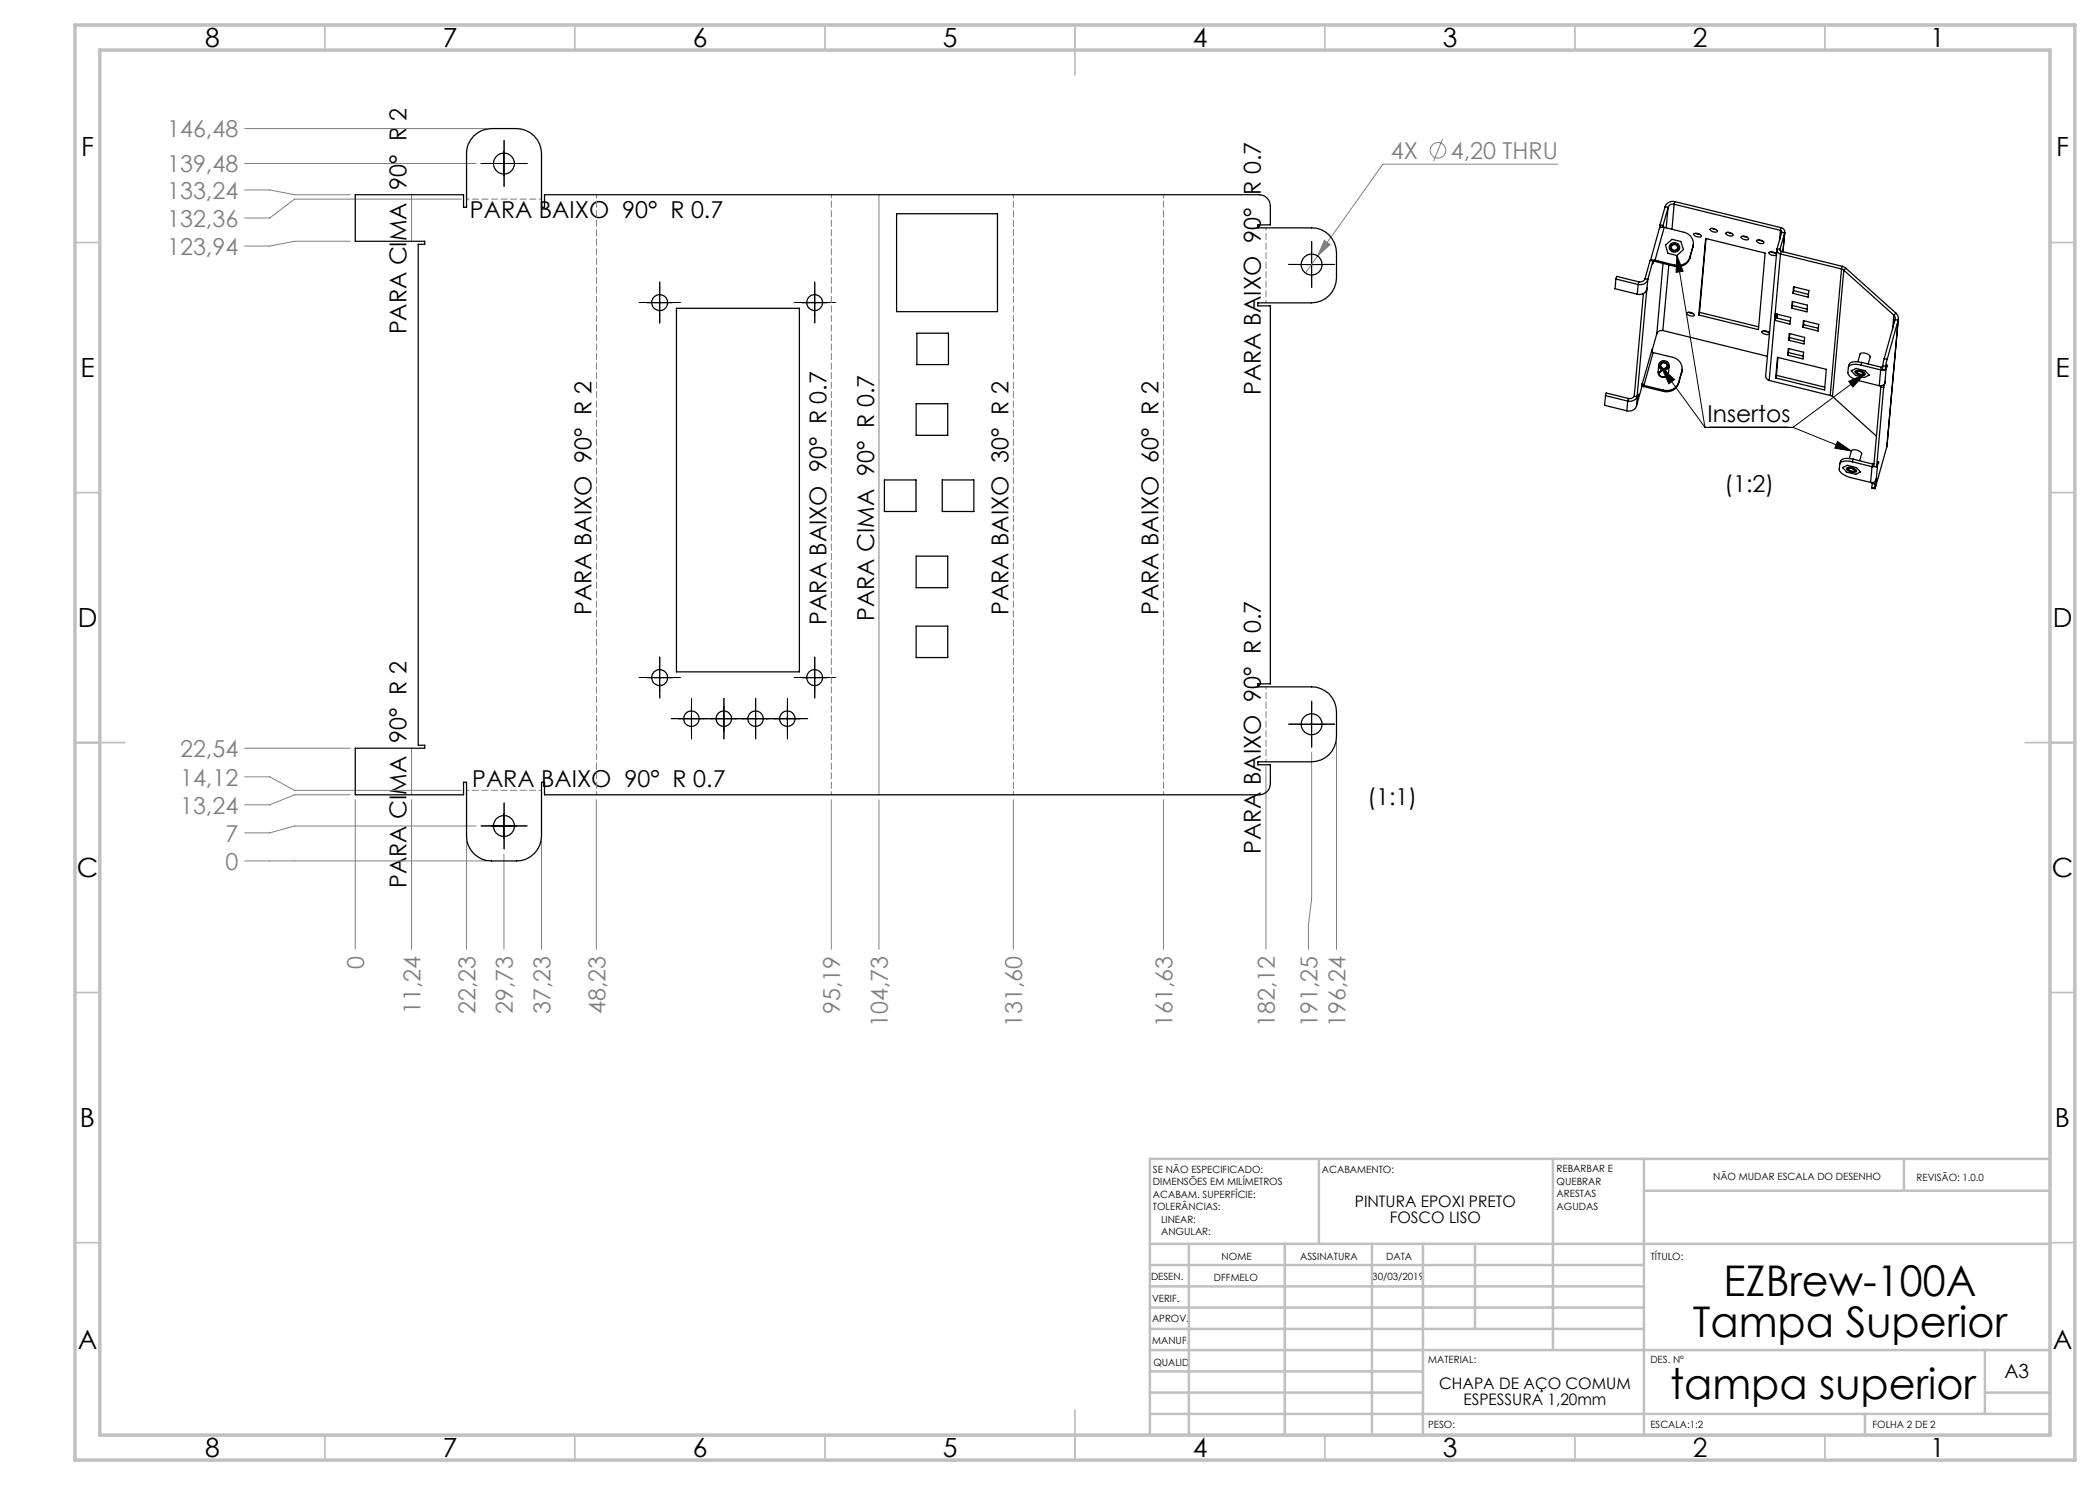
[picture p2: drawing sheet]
<svg xmlns="http://www.w3.org/2000/svg" width="420mm" height="297mm" viewBox="0 0 420 297" stroke-linecap="round" stroke-linejoin="round" font-family="sans-serif">
<g fill="none" stroke="#808080" stroke-width=".2">
<path d="M48.9 38h5l5 .9h11.2M48.9 32.7h46.3M48.9 25.7h48.4M82.3 38.9v9.4M92.3 39.8h-33.4l-5 3.8h-5M175.8 38.9v120.1M288.5 27.8l-1.8 4.5M311.6 32.8h-35l-15.5 21.8M70.1 48.3h-11.2l-5 .9h-5M264.9 48.1l1.1 .8-2.5 2.3zM48.9 155.4h5l5 2.7h33.4M48.9 149.6h21.2"/>
<path d="M70.1 159h-11.2l-5 2h-5M71 159.9v30M82.3 159.9v30M82.3 149.6v9.4M119.3 159.9v30M166.3 159.9v30M175.8 159.9v30M202.7 159.9v30M232.7 159.9v30M253.2 153.3v36.6M262.3 150.5v29.3l-.6 5.1v5M267.3 148.4v41.5"/>
<path d="M48.9 172.2h48.4M93.3 168.2v21.7M95.2 165.2h-36.3l-5 1.4h-5M100.8 170.8v19.1M108.3 168.2v21.7"/>
<circle cx="287.6" cy="30.1" r="1.56"/>
</g>
<g fill="none" stroke="#000" stroke-width=".2">
<path d="M98.3 32.7h5M100.8 30.2v5M131.9 58v5M162.9 58v5M259.8 52.9h5M262.3 50.4v5M335.4 51.1l5.6 34.4M335.4 51.1l1.2 3.2-1.4 .2zM129.4 60.5h5M160.4 60.5h5M332.4 73.7l8.6 11.8M332.4 73.7l2.5 2.2-1.1 .9z"/>
<path d="M369.7 76.3l3.1-1.4-2.2 2.5zM371.4 74.3a1.03 1.03 0 0 1 1.3 .5 1.05 1.05 0 0 1-1.4-.4zM372.8 74.9l-14.2 10.6M341 85.5h17.6M358.6 85.5l11.7 4.7M367.5 88.3l2.8 1.9-3.3-.6zM369.6 93.7a1.03 1.03 0 0 1 1.4 .5 1.05 1.05 0 0 1-1.4-.5zM129.4 135.5h5M131.9 133v5M160.4 135.5h5M162.9 133v5M135.8 143.8h5"/>
<path d="M138.3 141.2v5.1M142.3 143.8h4.9M144.8 141.2v5.1M148.6 143.8h5M151.1 141.2v5.1M155 143.8h5M157.5 141.2v5.1M259.8 144.8h5M262.3 142.3v5.1M98.3 165.2h5M100.8 162.7v5"/>
<circle cx="334.8" cy="49.5" r=".72"/>
<circle cx="334.9" cy="49.5" r=".73"/>
<circle cx="332.6" cy="74.7" r=".73"/>
<circle cx="332.7" cy="74.8" r=".73"/>
</g>
<g fill="none" stroke="#000" stroke-width=".2" stroke-dasharray="15.2 1.3 1.3 1.3">
<path d="M98.3 32.7h-2.1M100.8 30.2v-2.1M100.8 35.2v2.1M103.3 32.7h2.1M132 58v-1.6M163 58v-1.6M259.8 52.9h-2.1M262.3 50.4v-2.1M262.3 55.4v2.1M264.8 52.9h2.1M129.5 60.5h-1.6M132 63v1.6"/>
<path d="M134.5 60.5h1.6M160.5 60.5h-1.6M163 63v1.6M165.5 60.5h1.6M129.5 135.5h-1.6M132 133v-1.6M132 138v1.6M134.5 135.5h1.6M160.5 135.5h-1.6M163 133v-1.6M163 138v1.6M165.5 135.5h1.6"/>
<path d="M135.8 143.7h-1.5M138.3 141.2v-1.5M138.3 146.2v1.6M140.8 143.7h1.6M142.3 143.7h-1.6M144.8 141.2v-1.5M144.8 146.2v1.6M147.3 143.7h1.5M148.6 143.7h-1.5M151.1 141.2v-1.5M151.1 146.2v1.6M153.6 143.7h1.6"/>
<path d="M155 143.7h-1.6M157.5 141.2v-1.5M157.5 146.2v1.6M160 143.7h1.5M259.8 144.8h-2.1M262.3 142.3v-2.1M262.3 147.3v2.1M264.8 144.8h2.1M98.3 165.2h-2.1M100.8 162.7v-2.1M100.8 167.7v2.1M103.3 165.2h2.1"/>
</g>
<path d="M119.3 38.9v120M166.3 158.9v-120M202.7 158.9v-120M232.7 158.9v-120" fill="none" stroke="#808080" stroke-width=".2" stroke-dasharray="1.3 .6" stroke-dashoffset=".6"/>
<path d="M108.3 39.8h-15M253.2 60.5v-15M93.3 158.1h15M253.2 152.3v-15" fill="none" stroke="#808080" stroke-width=".2" stroke-dasharray="1.3 .6" stroke-dashoffset=".8"/>
<g fill="none" stroke="#c0c0c0" stroke-width=".35">
<path d="M65 5v5M115 5v5M165 5v5M215 5v10M265 5v5M315 5v5M365 5v5M15 48.5h5M410 48.5h5M15 98.5h5M410 98.5h5M15 148.5h10"/>
<path d="M405 148.5h10M15 198.5h5M410 198.5h5M15 248.5h5M410 248.5h5M65 287v5M115 287v5M165 287v5M215 282v10M265 287v5M315 287v5M365 287v5"/>
</g>
<g fill="none" stroke="#c0c0c0" stroke-width=".5">
<path d="M263.8 231.8v17M310.6 231.8v38.2M328.8 231.8v55.2M328.8 238.2h81.2M380.8 231.8v6.4M410 231.8h-180v55.2M230 248.8h180M230 257.3h98.8M230 253h98.8M237.8 248.8v38.2M257 248.8v38.2M274.4 248.8v38.2"/>
<path d="M284.6 248.8v38.2M295 248.8v17M230 265.8h98.8M230 261.5h98.8M230 278.5h54.6M230 274.3h54.6M230 270h180M397 278.5h13M397 270v12.8M230 282.8h180M373 282.8v4.2"/>
</g>
<path d="M15 5h400v287h-400zM20 10h390v277h-390z" fill="none" stroke="#c0c0c0" stroke-width=".7"/>
<path d="M264.9 48.1l1.1 .8-2.5 2.3z" fill="#808080"/>
<path d="M332.4 73.7l2.5 2.2-1.1 .9zM335.4 51.1l1.2 3.2-1.4 .2zM369.7 76.3l3.1-1.4-2.2 2.5zM367.5 88.3l2.8 1.9-3.3-.6z" fill="#000"/>
<g fill="none" stroke="#000" stroke-width=".25">
<path d="M71 38.9h21.7v2.5h.6v-10.7a5 5 0 0 1 5-5h5a5.1 5.1 0 0 1 5 5v10.7h.6v-2.5h142.9a2.29 2.29 0 0 1 2.3 2.3v3.8h-2.5v.6h10.7a4.9 4.9 0 0 1 5 4.9v5.1a5 5 0 0 1-5 5h-10.7v.6h2.5v75.6h-2.5v.6h10.7a4.9 4.9 0 0 1 5 4.9v5.1a5 5 0 0 1-5 5h-10.7v.6h2.5v3.8a2.23 2.23 0 0 1-2.3 2.2h-142.9v-2.5h-.6v10.7a5 5 0 0 1-5 5h-5a4.9 4.9 0 0 1-5-5v-10.7h-.6v2.5h-21.7v-9.4h13.9v-.6h-1.3v-100.1h1.3v-.6h-13.9zM179.3 42.8h20.2v19.5h-20.2zM323.2 55.8l-.2 1.9 4.4 1.1M323.2 55.8l4.4 1.1M323.2 55.8l.1-.5 4.5 1.1M327.6 56.9l-.2 1.9M327.8 56.4l-.2 .5M328.7 58.7l-1.9 20.5M329 55.7a1.05 1.05 0 0 1-1.2 .7M329 55.7l.6 .2M329.2 58.2l.1 .1M329.3 58.3l-1.9 21.1"/>
<path d="M329.4 57.8a1.56 1.56 0 0 1-2 1M329.4 57.7h.1M329.5 57.7l-.2 .6M329.5 57.7v-.1l-.1 .2M329.6 55.9a1.56 1.56 0 0 1-2 1M329.6 55.9l-.2 1.9M330.6 52.2l-1 3.7M330.6 52.2v.5v-.2M330.6 52.2l-.6-.1-1 3.6M330.6 52.5h.1M330.6 52.3h.1M330.6 52.3v.2"/>
<path d="M331 52.3h-.4M331 52.3l3.9 1M331 52l-.9 .1M331 52l3.9 1M331 52v.3M332 45.5h.1M332 45l.6 .1M332 45v.5M332.6 45.1v.3M332.6 52.7l-1.2 14M332.8 45.5l4 1a2.3 2.3 0 0 1 1.8 2.7M332.8 45.5l-.6-.1-.3 .2-1.8 6.5"/>
<path d="M332.8 45.5l-1.8 6.5M333 41.3l.6 .2M333 41.3l-1 3.7M333.1 49l1.3-1.1 1.8 .4 .5 1.6-1.3 1.2-1.8-.4zM333.6 41.5l-1 3.6M333.6 41.5l-.4 4.1M333.8 53l-1.2 13.1M334.1 48.8a.99 .99 0 0 1 1.7 .3 .99 .99 0 0 1-1 1.3 .92 .92 0 0 1-.9-.6 .92 .92 0 0 1 .2-1zM334.8 40.8a.95 .95 0 0 0-1.2 .7M334.8 40.8l21.3 5.3M334.8 40.8l-.4 5.1M334.9 53v.3"/>
<path d="M335 40.3a1.6 1.6 0 0 0-2 1M335 40.3l21.2 5.2M335 40.3l-.2 .5M338 51.7a2.58 2.58 0 0 1-3.1 1.6M338 51.4a2.51 2.51 0 0 1-3.1 1.6M338 51.4v.3M338.6 49.5l-.6 2.2M338.6 49.2l-.6 2.2M338.6 49.2v.3M338.7 48.9l-.1 .6M338.8 46.8a1.13 1.13 0 0 1 1.5 .5 1.05 1.05 0 0 1-1.5-.5zM339.2 46.7l.8 .2"/>
<path d="M341.1 47.7l11.9 2.9-1.3 15.3-11.9-2.9zM341.2 47.7l-1.3 14.8M342.1 45.7a1.23 1.23 0 0 1 1.4 .5 1.03 1.03 0 0 1-1.5-.3zM342.4 45.7l.8 .2M345.2 46.6a1.02 1.02 0 0 1 1.4 .5 1.18 1.18 0 0 1-1.4-.4zM345.6 46.5l.8 .2M348.3 47.3a1.18 1.18 0 0 1 1.4 .5 .96 .96 0 0 1-1.4-.2zM348.7 47.2l.8 .2M351.3 48.1a1.2 1.2 0 0 1 1.5 .4 .99 .99 0 0 1-1.5-.4zM351.7 48l.8 .2M354.2 50.3l.9 .3M355.3 50.9a1.17 1.17 0 0 0-1.5-.4 1.16 1.16 0 0 0 1.5 .5"/>
<path d="M355.4 49.9l-2.3 25.3a.96 .96 0 0 0 .7 .9M355.4 49.7a.86 .86 0 0 0 .7 1.1M355.4 49.7l.6 .2M356 49.9l.3 .4M356 49.9v.1M356.1 46.1l.2 .1v.3M356.1 50.8l12.2 3M356.1 50.8l-2.3 25.3M356.1 46.1l-.2 1.9M356.2 45.5a.89 .89 0 0 1 .7 1.1M356.2 45.5l-.1 .6M356.3 50.3l-.2 .5"/>
<path d="M356.3 50.3l12.1 3M356.3 46.5l-.9 3.2M356.3 46.5l.6 .1M356.9 46.5l-.3 3.9 .3-3.8M356.9 46.6l-.9 3.3M358.7 57.4l3.1 .7-.2 1.3-3-.7zM358.7 58.1l-.1 .6M358.7 58.1l3 .8M358.8 57.4l-.1 .7M368.3 53.8l.5 .2M368.3 53.8l-2.3 25.3M368.4 53.3l.8 .4"/>
<path d="M368.4 53.3l-.1 .5M368.8 54l10 9M368.8 54l-2.3 25.3M369.2 53.7l-.4 .3M369.2 53.7l10 8.9M135.3 61.7h24.6v72.7h-24.6zM183.4 66.6h6.3v6.3h-6.3zM321.1 79.1l-.2 2 4.5 1.1M321.1 79.1l4.4 1.1M321.1 79.1l.1-.5 4.5 1.1M325.7 79.7l-.2 .5M326.8 79.2l-.5 .5h-.6"/>
<path d="M326.8 79.2l.6 .2M327.5 79.2a1.6 1.6 0 0 1-2 1M327.5 79.2h.1M327.5 79.2l-.2 1.9M327.6 78.9h.1M327.6 78.9l-.1 .3M327.6 78.9v-.1l-.2 .6M328.4 77.2l.4 .1M328.4 76.8l.4 .3M328.4 76.8h.1M328.5 76.7l-.1 .1M328.8 77.3l3.9 1"/>
<path d="M328.8 77.1l3.9 .9M328.8 77.1v.2M330.3 70.3l.3 .2M330.3 70.3l-3 10.8M330.6 70.5l3.9 1a2.25 2.25 0 0 1 1.8 2.8M330.6 70.5l-1.8 6.6M331.4 66.7l-1.1 3.7 .1-.5-.1 .4M331.8 73l-.2 1.4a1.05 1.05 0 0 0 1 1.1 1.05 1.05 0 0 0 1.1-.9l.1-1.4M332 72.4a1.01 1.01 0 0 1 1.7 .1 1.01 1.01 0 0 1-.8 1.5 .99 .99 0 0 1-1-.4 .99 .99 0 0 1 .1-1.2zM332.6 66.1a1.04 1.04 0 0 0-1.2 .6M332.6 66.1l20.9 5.2M332.7 78v.3"/>
<path d="M335.7 76.7a2.45 2.45 0 0 1-3 1.6M335.7 76.4a2.45 2.45 0 0 1-3 1.6M335.7 76.4v.3M336.3 74.3l-.6 2.1M336.3 74.3v.2M336.3 74.5l-.6 2.2M336.4 73.9l-.1 .6M337.4 62.6a1.13 1.13 0 0 1 1.5 .5 1.05 1.05 0 0 1-1.5-.5zM337.7 62.4l.9 .3M339.9 62.5l-.1 .5M339.9 62.5l11.8 2.9M352.7 66.1l1 .3"/>
<path d="M353.8 76.1l12.2 3M353.9 66.7a1.17 1.17 0 0 0-1.5-.3 1.26 1.26 0 0 0 1.5 .4M355.1 62.8l3 .7-.1 1.3-3-.7zM355.1 63.5l-.1 .6M355.1 63.5l3 .8M355.2 62.8l-.1 .7M355.3 75.1l-.2 .5M355.3 75.1l9.6 2.3M355.5 62.8l-.1 .8 .1-.7M355.5 71.5l9.8 2.4-.4 4.1-9.8-2.4zM355.6 71.5l-.3 3.6M357.7 69.7l3 .7-.1 1.4-3.1-.8z"/>
<path d="M357.7 70.5l-.2 .5M357.7 70.5l2.9 .7M357.8 69.7l-.1 .8M357.9 66.7l3 .8-.1 1.3-3-.8zM357.9 67.5l-.1 .5M357.9 67.5l3 .8M358 66.7l-.1 .8M358.5 60.3l3 .7-.1 1.4-3.1-.8zM358.5 61.1l-.2 .5M358.5 61.1l2.9 .7M358.5 60.3v.8M360.7 64.1l3 .8-.1 1.3-3-.8z"/>
<path d="M360.7 64.9l-.1 .5M360.7 64.9l3 .7M360.8 64.1l-.1 .8M366 79.1l.5 .2M366.5 79.3l8.8 7.9M370.2 74.2l1-.5 1.8 .5 .8 .8-.9 .5-1.8-.4zM371.1 74.3a1.57 1.57 0 0 1 2 .6 1.49 1.49 0 0 1-2.1-.5zM371.5 74.4a.95 .95 0 0 1 1.1 .4 .79 .79 0 0 1-1.1-.4zM371.6 72.4l.4-1.6a1.51 1.51 0 0 1 2.1 .6l-.5 1.4M372.2 73a2.69 2.69 0 0 0-2.5 .3l-.1 1.2a2.77 2.77 0 0 0 2.3 1.7l3.9 .9M372.2 73l3.9 1M372.4 72.5a2.96 2.96 0 0 0-2.4 .2l-.3 .7"/>
<path d="M372.4 72.5l-.2 .5M372.4 72.5l3.9 .9M376.1 74h.5M376.1 74l-.3 3.1M376.2 77.4l-1.4 15.9 .5 .1M376.2 77.4l.5 .1M376.2 77.1v.3M376.3 73.4h.2M376.3 73.4l-.2 .6M376.6 73.1l.5 .2M376.6 73.1l-.1 .8 .5 .2M376.7 77.5l-1.4 15.9"/>
<path d="M376.8 71.7l-.2 1.4M376.8 71.7l.6 .2M377 76.5a.98 .98 0 0 1-1.2 .6M377 76.4h.1M377 76.4l-.3 1.1M377 76.4v-.1v.2M377.1 73.3l-.1 .8M377.3 73.4l-.1 .2M377.3 73.4h.1M377.3 73.4l-.3 3.1M377.3 73.1h.1M377.3 73.1v.3"/>
<path d="M377.3 73.1l.1-.1-.4 1.1M377.4 71.9l-.3 1.4M378.8 63l.3 .6-.1 .3M378.8 63l-.3 2.8M379 63.9l.6 .2M379 63.9l-2.2 7.8M379.2 62.6a1.38 1.38 0 0 1 .4 1.5M379.2 62.6l-.4 .4M379.6 64.1l-2.2 7.8M379.6 64.1l-2.2 25.3M379.7 63.8l-2.3 25.6M176.9 96h6.3v6.3h-6.3z"/>
<path d="M183.2 80.7h6.3v6.4h-6.3zM188.5 96h6.3v6.3h-6.3zM325.5 80.2l-.1 2M327.3 81.1a1.56 1.56 0 0 1-1.9 1.1M368.5 93.5l1-.4 1.8 .4 .8 .9-.9 .5-1.8-.5zM369.3 93.6a1.57 1.57 0 0 1 2 .6 1.49 1.49 0 0 1-2-.5zM369.7 93.7a.83 .83 0 0 1 1.2 .5 .77 .77 0 0 1-1.2-.5zM370.5 92.4a2.56 2.56 0 0 0-2.5 .3l-.2 1.2a2.88 2.88 0 0 0 2.4 1.6l3.9 1M370.5 92.4l3.9 .9M370.6 91.8a2.51 2.51 0 0 0-2.4 .3l-.2 .6M370.6 91.8l-.1 .6M370.6 91.8l3.9 1"/>
<path d="M372.3 90.7a1.49 1.49 0 0 0-2-.5l-.4 1.5M372.3 90.8l-.4 1.3M372.3 90.7v.1M374.4 97.5l.6 .3M374.4 97.5l.5 .1M374.4 93.3l-.3 3.2M374.4 96.7l.6 .1M374.4 96.7v.8M374.5 96.5l-.1 .2M374.5 92.8l-.1 .5M374.8 92.8h-.3M374.9 93.3h-.5"/>
<path d="M375 96.8l-.1 .8M375.2 95.9a.89 .89 0 0 1-1.1 .6M375.3 95.7h.1M375.3 95.7l-.3 1.1M375.3 95.7v-.1l-.1 .3M375.5 92.7v.2M375.5 92.7h.1M375.5 92.7l-.3 3.2M375.6 92.5h.1M375.6 92.5l-.1 .2M375.6 92.5v-.2l-.3 1.1M377.4 89.4l-2.4 8.4-.1-.2"/>
<path d="M183.2 111.2h6.3v6.3h-6.3zM183.2 125.2h6.3v6.3h-6.3z"/>
<circle cx="100.8" cy="32.7" r="2.09"/>
<circle cx="262.3" cy="52.9" r="2.09"/>
<circle cx="334.9" cy="49.5" r=".59"/>
<circle cx="131.9" cy="60.5" r="1.6"/>
<circle cx="162.9" cy="60.5" r="1.6"/>
<circle cx="332.8" cy="73.1" r=".74"/>
<circle cx="332.8" cy="73.2" r=".6"/>
<circle cx="131.9" cy="135.5" r="1.6"/>
<circle cx="162.9" cy="135.5" r="1.6"/>
<circle cx="138.3" cy="143.7" r="1.56"/>
<circle cx="144.8" cy="143.7" r="1.56"/>
<circle cx="151.1" cy="143.7" r="1.56"/>
<circle cx="157.5" cy="143.7" r="1.56"/>
<circle cx="262.3" cy="144.8" r="2.09"/>
<circle cx="100.8" cy="165.2" r="2.09"/>
</g>
<g font-size="8.5">
<text x="344.7" y="259.3">EZBrew-100A</text>
<text x="338.6" y="267.4">Tampa Superior</text>
<text x="334" y="279.7">tampa superior</text>
</g>
<g font-size="5.3">
<text x="41" y="9.5">8</text>
<text x="88.5" y="9.5">7</text>
<text x="138.5" y="9.5">6</text>
<text x="188.5" y="9.5">5</text>
<text x="238.5" y="9.5">4</text>
<text x="288.5" y="9.5">3</text>
<text x="338.5" y="9.5">2</text>
<text x="386" y="9.5">1</text>
<text x="16.2" y="31.2">F</text>
<text x="411.2" y="31.2">F</text>
<text x="16.1" y="75.5">E</text>
<text x="411.1" y="75.5">E</text>
<text x="15.5" y="125.5">D</text>
<text x="410.5" y="125.5">D</text>
<text x="15.4" y="175.5">C</text>
<text x="410.4" y="175.5">C</text>
<text x="16" y="225.5">B</text>
<text x="411" y="225.5">B</text>
<text x="15.5" y="269.7">A</text>
<text x="410.5" y="269.7">A</text>
<text x="41" y="291.5">8</text>
<text x="88.5" y="291.5">7</text>
<text x="138.5" y="291.5">6</text>
<text x="188.5" y="291.5">5</text>
<text x="238.5" y="291.5">4</text>
<text x="288.5" y="291.5">3</text>
<text x="338.5" y="291.5">2</text>
<text x="386" y="291.5">1</text>
</g>
<g font-size="4.7" fill="#808080">
<text x="33.4" y="27.5">146,48</text>
<text x="33.4" y="34.5">139,48</text>
<text x="278.2" y="31.8">4X</text>
<text x="290.2" y="31.8">4,20 THRU</text>
<text x="33.4" y="39.7">133,24</text>
<text x="33.4" y="45.4">132,36</text>
<text x="33.4" y="51">123,94</text>
<text x="36" y="151.4">22,54</text>
<text x="36" y="157.1">14,12</text>
<text x="36" y="162.7">13,24</text>
<text x="45.1" y="173.9">0</text>
<text x="45.1" y="168.3">7</text>
<text x="72.8" y="193.7" transform="rotate(-90 72.8 193.7)">0</text>
<text x="84.1" y="202.8" transform="rotate(-90 84.1 202.8)">11,24</text>
<text x="95.1" y="202.8" transform="rotate(-90 95.1 202.8)">22,23</text>
<text x="102.6" y="202.8" transform="rotate(-90 102.6 202.8)">29,73</text>
<text x="110.1" y="202.8" transform="rotate(-90 110.1 202.8)">37,23</text>
<text x="121.1" y="202.8" transform="rotate(-90 121.1 202.8)">48,23</text>
<text x="168" y="202.8" transform="rotate(-90 168 202.8)">95,19</text>
<text x="177.6" y="205.4" transform="rotate(-90 177.6 205.4)">104,73</text>
<text x="204.4" y="205.4" transform="rotate(-90 204.4 205.4)">131,60</text>
<text x="234.5" y="205.4" transform="rotate(-90 234.5 205.4)">161,63</text>
<text x="255" y="205.4" transform="rotate(-90 255 205.4)">182,12</text>
<text x="263.5" y="205.4" transform="rotate(-90 263.5 205.4)">191,25</text>
<text x="269.1" y="205.4" transform="rotate(-90 269.1 205.4)">196,24</text>
</g>
<g font-size="4.7">
<text x="94" y="43.6">PARA BAIXO 90° R 0.7</text>
<text x="81.3" y="66.9" transform="rotate(-90 81.3 66.9)">PARA CIMA 90° R 2</text>
<text x="252.2" y="79" transform="rotate(-90 252.2 79)">PARA BAIXO 90° R 0.7</text>
<text x="341.5" y="84.4">Insertos</text>
<text x="344.9" y="98.3">(1:2)</text>
<text x="118.3" y="123" transform="rotate(-90 118.3 123)">PARA BAIXO 90° R 2</text>
<text x="165.3" y="124.9" transform="rotate(-90 165.3 124.9)">PARA BAIXO 90° R 0.7</text>
<text x="174.8" y="124.2" transform="rotate(-90 174.8 124.2)">PARA CIMA 90° R 0.7</text>
<text x="201.7" y="123" transform="rotate(-90 201.7 123)">PARA BAIXO 30° R 2</text>
<text x="231.7" y="123" transform="rotate(-90 231.7 123)">PARA BAIXO 60° R 2</text>
<text x="94.4" y="157.4">PARA BAIXO 90° R 0.7</text>
<text x="273.5" y="161">(1:1)</text>
<text x="252.2" y="170.8" transform="rotate(-90 252.2 170.8)">PARA BAIXO 90° R 0.7</text>
<text x="81.3" y="177.6" transform="rotate(-90 81.3 177.6)">PARA CIMA 90° R 2</text>
</g>
<text font-size="3.9" x="400.9" y="275.5">A3</text>
<g font-size="3.2">
<text x="271" y="241.4">PINTURA EPOXI PRETO</text>
<text x="278" y="244.6">FOSCO LISO</text>
<text x="287.8" y="277.9">CHAPA DE AÇO COMUM</text>
<text x="292.7" y="281.1">ESPESSURA 1,20mm</text>
</g>
<g font-size="2">
<text x="230.6" y="234.6">SE NÃO ESPECIFICADO:</text>
<text x="230.6" y="237.1">DIMENSÕES EM MILÍMETROS</text>
<text x="230.6" y="239.6">ACABAM. SUPERFÍCIE:</text>
<text x="264.4" y="234.6">ACABAMENTO:</text>
<text x="311.3" y="234.5">REBARBAR E</text>
<text x="311.3" y="237">QUEBRAR</text>
<text x="311.3" y="239.5">ARESTAS</text>
<text x="342.6" y="236">NÃO MUDAR ESCALA DO DESENHO</text>
<text x="383.3" y="236.2">REVISÃO: 1.0.0</text>
<text x="230.6" y="242.1">TOLERÂNCIAS:</text>
<text x="232.2" y="244.6">LINEAR:</text>
<text x="311.3" y="242">AGUDAS</text>
<text x="232.2" y="247.1">ANGULAR:</text>
<text x="244.3" y="252">NOME</text>
<text x="260" y="251.9">ASSINATURA</text>
<text x="277.2" y="251.9">DATA</text>
<text x="330.2" y="251.9">TÍTULO:</text>
<text x="230.2" y="256.1">DESEN.</text>
<text x="242.8" y="256.1">DFFMELO</text>
<text x="274.5" y="255.9">30/03/2019</text>
<text x="230.4" y="260.3">VERIF.</text>
<text x="230.4" y="264.4">APROV.</text>
<text x="230.5" y="268.8">MANUF.</text>
<text x="230.7" y="273.1">QUALID</text>
<text x="285.7" y="272.5">MATERIAL:</text>
<text x="330.1" y="272.5">DES. Nº</text>
<text x="285.6" y="285.5">PESO:</text>
<text x="330.1" y="285.6">ESCALA:1:2</text>
<text x="374.5" y="285.6">FOLHA 2 DE 2</text>
</g>
</svg>
